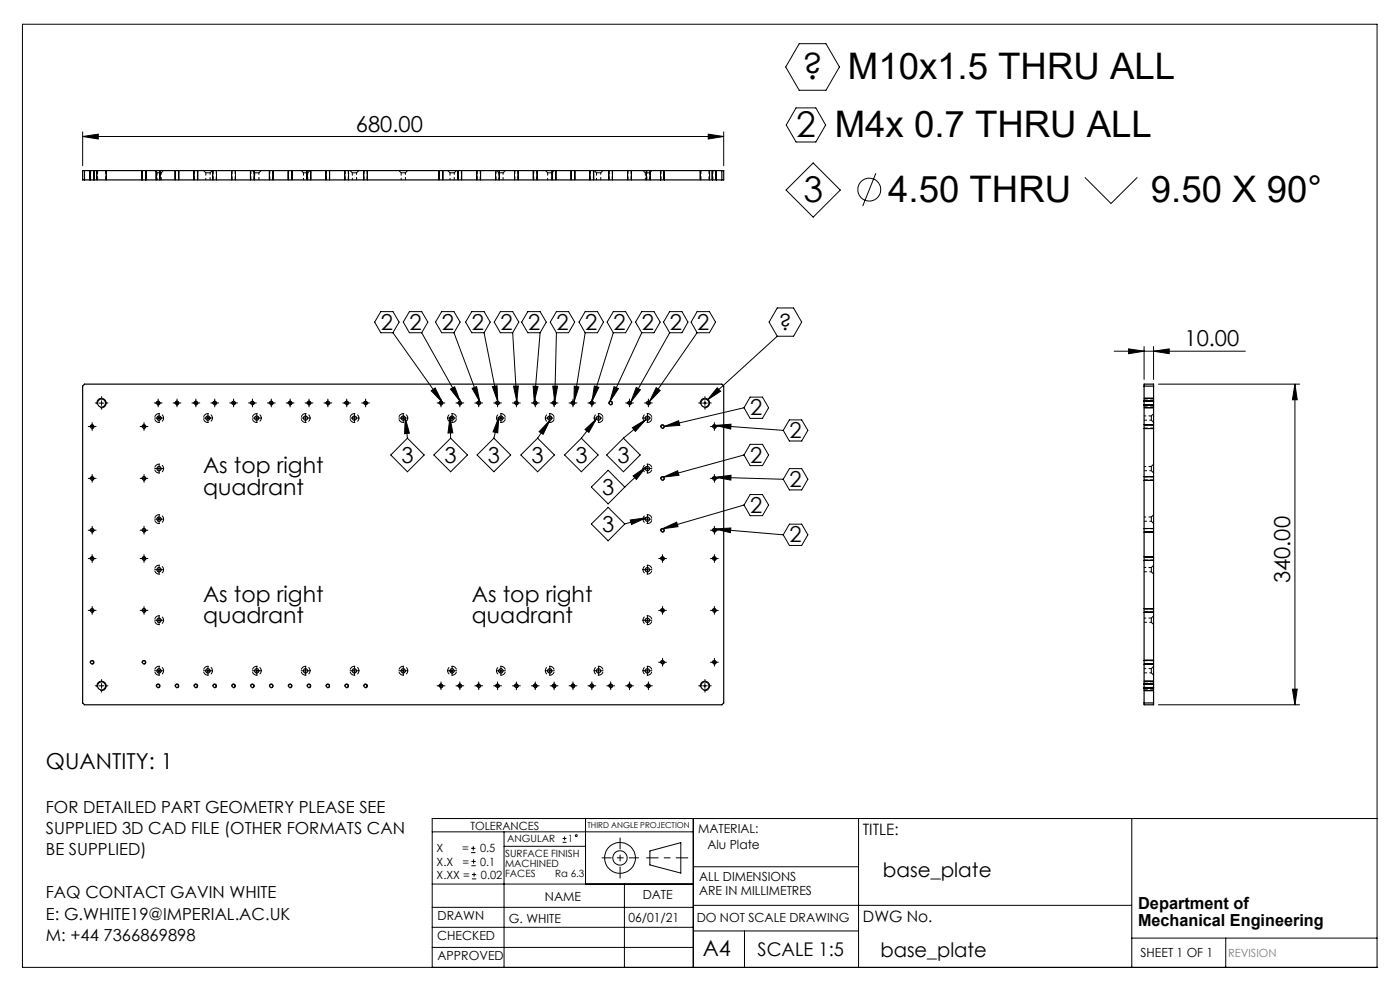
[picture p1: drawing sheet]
<svg xmlns="http://www.w3.org/2000/svg" width="297mm" height="210mm" viewBox="0 0 297 210" stroke-linecap="round" stroke-linejoin="round" font-family="sans-serif">
<g fill="none" stroke="#000" stroke-width=".21">
<path d="M4.8 5.1h287.3v200.1h-287.3zM169.5 9.3h5.7l2.9 4.9-2.9 4.9h-5.7l-2.8-4.9zM17.5 29l3.3-.5v1zM17.5 28v7.2M17.5 29h136M19.1 36.2v2M19.9 36.2v2M20.5 36.2v2M22.5 36.2v2M30.1 36.2v2M30.9 36.2v2M33.1 36.2v2"/>
<path d="M33.9 36.2v2M37.1 36.2v2M37.9 36.2v2M41.1 36.2v2M41.9 36.2v2M45.1 36.2v2M45.9 36.2v2M49.1 36.2v2M50 36.2v2M53.1 36.2v2M53.9 36.2v2M57.2 36.2v2"/>
<path d="M57.9 36.2v2M61.1 36.2v2M61.9 36.2v2M65.1 36.2v2M65.9 36.2v2M69.1 36.2v2M69.9 36.2v2M73.1 36.2v2M73.9 36.2v2M77.2 36.2v2M77.9 36.2v2M93.1 36.2v2"/>
<path d="M93.9 36.2v2M97.2 36.2v2M97.9 36.2v2M101.1 36.2v2M102 36.2v2M105.1 36.2v2M105.9 36.2v2M109.1 36.2v2M109.9 36.2v2M113.1 36.2v2M113.9 36.2v2M117.1 36.2v2"/>
<path d="M117.9 36.2v2M121.1 36.2v2M122 36.2v2M125.1 36.2v2M125.9 36.2v2M129.2 36.2v2M129.9 36.2v2M133.1 36.2v2M133.9 36.2v2M137.1 36.2v2M137.9 36.2v2M140.1 36.2v2"/>
<path d="M140.9 36.2v2M148.6 36.2v2M150.2 28.5l3.3 .5-3.3 .5zM150.5 36.2v2M151.1 36.2v2M151.9 36.2v2M153.5 28v7.2M168.9 22.9h4.2l2.1 3.6-2.1 3.6h-4.2l-2.1-3.6zM185.8 36.8l-2.8 6.9M230.2 37.6l5.5 5.6 5.6-5.6M166.8 40.3l5.7-5.7 5.8 5.7-5.8 5.8zM80.8 66.1h2.6l1.3 2.2-1.3 2.3h-2.6l-1.3-2.3z"/>
<path d="M83.4 70.6l10.4 14.7M86.9 66.1h2.6l1.3 2.2-1.3 2.3h-2.6l-1.4-2.3zM89.5 70.6l8.1 14.6M93.7 66.1h2.6l1.3 2.2-1.3 2.3h-2.6l-1.3-2.3zM96.3 70.6l5.5 14.7M100.1 66.1h2.6l1.3 2.2-1.3 2.3h-2.6l-1.3-2.3zM102.7 70.6l2.9 14.6M106.2 66.1h2.6l1.3 2.2-1.3 2.3h-2.6l-1.4-2.3zM108.8 70.6l.8 14.6M112 66.1h2.6l1.3 2.2-1.3 2.3h-2.6l-1.3-2.3zM114.6 70.6l-1.3 14.6M118 66.1h2.6l1.3 2.2-1.3 2.3h-2.6l-1.3-2.3z"/>
<path d="M118 70.6l-.3 14.6M124.1 66.1h2.7l1.2 2.2-1.2 2.3h-2.7l-1.3-2.3zM124.1 70.6l-2.3 14.7M130.1 66.1h2.6l1.3 2.2-1.3 2.3h-2.6l-1.3-2.3zM130.1 70.6l-4.5 14.6M136.1 66.1h2.6l1.4 2.2-1.4 2.3h-2.6l-1.3-2.3zM136.1 70.6l-6.7 14.6M142.1 66.1h2.6l1.2 2.2-1.2 2.3h-2.6l-1.3-2.3zM142.1 70.6l-8.3 14.7M147.9 66.1h2.6l1.3 2.2-1.3 2.3h-2.6l-1.3-2.3zM147.9 70.6l-10.1 14.6M164.9 65.3h3.4l1.8 3-1.8 3h-3.4l-1.7-3z"/>
<path d="M164.9 71.3l-14.8 13.5M236.4 74.5h27.8M239.4 74l3.3 .5-3.3 .5zM242.7 73.5v7M244.7 74.5l3.3-.5v1zM244.7 73.5v7M19 90.5h1M19.2 90.6a.39 .39 0 0 1 .3-.5 .39 .39 0 0 1 .4 .4 .39 .39 0 0 1-.5 .4M19.5 90v1M20.6 85.8a1 1 0 0 1 .8-1.3 1 1 0 0 1 1.1 1.1 1 1 0 0 1-1.2 .9M21 85.5h1M21.6 85v1"/>
<path d="M30 90.5h1M30.2 90.6a.39 .39 0 0 1 .3-.5 .39 .39 0 0 1 .4 .4 .39 .39 0 0 1-.5 .4M30.6 90v1M33.1 85.5h.9M33.2 85.6a.4 .4 0 0 1 .3-.5 .4 .4 0 0 1 .4 .4 .4 .4 0 0 1-.5 .4M33.2 88.7h1.1M33.2 99.4h1.1M33.5 85v1M33.7 88.2v1M33.7 98.9v1M37 85.5h1M37.1 85.6a.4 .4 0 0 1 .4-.5 .4 .4 0 0 1 .4 .4 .4 .4 0 0 1-.5 .4"/>
<path d="M37.5 85v1M41 85.5h1.1M41.1 85.6a.41 .41 0 0 1 .4-.5 .41 .41 0 0 1 .4 .4 .41 .41 0 0 1-.4 .4M41.5 85v1M43.6 88.7h1M44.1 88.2v1M45 85.5h1M45.2 85.6a.4 .4 0 0 1 .3-.5 .4 .4 0 0 1 .4 .4 .4 .4 0 0 1-.5 .4M45.5 85v1M49 85.5h1M49.1 85.6a.4 .4 0 0 1 .4-.5 .4 .4 0 0 1 .4 .4 .4 .4 0 0 1-.5 .4M49.5 85v1"/>
<path d="M53 85.5h1M53.2 85.6a.4 .4 0 0 1 .3-.5 .4 .4 0 0 1 .5 .4 .4 .4 0 0 1-.6 .4M53.6 85v1M54 88.7h1M54.5 88.2v1M57 85.5h1M57.1 85.6a.4 .4 0 0 1 .4-.5 .4 .4 0 0 1 .4 .4 .4 .4 0 0 1-.5 .4M57.5 85v1M61 85.5h1.1M61.1 85.6a.4 .4 0 0 1 .4-.5 .4 .4 0 0 1 .4 .4 .4 .4 0 0 1-.5 .4M61.5 85v1M64.3 88.7h1"/>
<path d="M64.8 88.2v1M65.1 85.5h.9M65.2 85.6a.4 .4 0 0 1 .3-.5 .4 .4 0 0 1 .4 .4 .4 .4 0 0 1-.5 .4M65.5 85v1M69 85.5h1M69.1 85.6a.4 .4 0 0 1 .4-.5 .4 .4 0 0 1 .4 .4 .4 .4 0 0 1-.5 .4M69.5 85v1M73 85.5h1M73.2 85.6a.4 .4 0 0 1 .3-.5 .4 .4 0 0 1 .5 .4 .4 .4 0 0 1-.6 .4M73.6 85v1M74.7 88.7h1M75.2 88.2v1"/>
<path d="M77 85.5h1M77.2 85.6a.4 .4 0 0 1 .3-.5 .4 .4 0 0 1 .4 .4 .4 .4 0 0 1-.5 .4M77.5 85v1M85.1 88.7h.9M85.5 88.2v1M86 88.6l.4 4.3M86 88.6l.9 3.3-1.1 .1zM86.4 92.9l3.6 3.6-3.6 3.6-3.5-3.6zM91.5 82.9l.8-.6 1.5 3zM92 96.5l3.6-3.6 3.6 3.6-3.6 3.6zM93 85.5h1.1M93.2 85.6a.4 .4 0 0 1 .3-.5 .4 .4 0 0 1 .5 .4 .4 .4 0 0 1-.5 .4"/>
<path d="M93.5 85v1M95.4 88.7h1M95.5 88.5l.6 3.3-1.1 .1zM95.5 88.5l.1 4.4M95.6 82.5l.8-.5 1.2 3.2zM95.9 88.2v1M97 85.5h1M97.2 85.6a.4 .4 0 0 1 .3-.5 .4 .4 0 0 1 .4 .4 .4 .4 0 0 1-.5 .4M97.5 85v1M100.2 82.4l.9-.4 .7 3.3zM101 85.5h1M101.1 85.6a.4 .4 0 0 1 .4-.5 .4 .4 0 0 1 .4 .4 .4 .4 0 0 1-.5 .4"/>
<path d="M101.2 96.5l3.6-3.6 3.5 3.6-3.5 3.6zM101.5 85v1M104.5 82l.9-.2 .2 3.4zM105 85.5h1M105.2 85.6a.4 .4 0 0 1 .3-.5 .4 .4 0 0 1 .5 .4 .4 .4 0 0 1-.6 .4M105.6 85v1M105.8 88.7h1M105.8 88.5l-.2 3.3-1-.2zM105.8 88.5l-1 4.4M106.3 88.2v1M108.9 81.9h1.1l-.4 3.3zM109 85.5h1"/>
<path d="M109.1 85.6a.4 .4 0 0 1 .4-.5 .4 .4 0 0 1 .4 .4 .4 .4 0 0 1-.5 .4M109.5 85v1M110.5 96.5l3.6-3.6 3.5 3.6-3.5 3.6zM113 85.5h1.1M113.1 81.9l1 .1-.8 3.2zM113.1 85.6a.4 .4 0 0 1 .4-.5 .4 .4 0 0 1 .4 .4 .4 .4 0 0 1-.5 .4M113.5 85v1M116.1 88.7h1M116.6 88.2v1M116.7 89.1l-2.6 3.8M116.7 89.1l-1.5 3-.8-.5zM117.1 85.5h.9"/>
<path d="M117.2 85.6a.4 .4 0 0 1 .3-.5 .4 .4 0 0 1 .4 .4 .4 .4 0 0 1-.5 .4M117.3 81.9h1l-.6 3.3zM117.5 85v1M119.8 96.5l3.5-3.6 3.6 3.6-3.6 3.6zM121 85.5h1M121.1 85.6a.4 .4 0 0 1 .4-.5 .4 .4 0 0 1 .4 .4 .4 .4 0 0 1-.5 .4M121.5 85v1M121.8 81.9l1 .2-1 3.2zM124.1 91.1l2.4-2.3-1.6 2.9zM125 85.5h1M125.2 85.6a.4 .4 0 0 1 .3-.5 .4 .4 0 0 1 .5 .4 .4 .4 0 0 1-.6 .4M125.6 85v1"/>
<path d="M126.1 81.9l.9 .3-1.4 3zM126.5 88.7h1M126.5 88.8l-3.2 4.1M127 88.2v1M128.7 96.5l3.6-3.6 3.5 3.6-3.5 3.6zM129.2 85.6a.4 .4 0 0 1 .3-.5 .4 .4 0 0 1 .4 .4 .4 .4 0 0 1-.5 .4M130.3 82l.9 .4-1.8 2.8zM133 85.5h1M133.1 85.6a.4 .4 0 0 1 .4-.5 .4 .4 0 0 1 .4 .4 .4 .4 0 0 1-.5 .4M133.5 85v1M134.2 90.7l2.8-1.7-2.2 2.5zM135 82.2l.9 .5-2.1 2.6z"/>
<path d="M136.8 88.7h1M136.8 99.4h1M137 89l-4.7 3.9M137.1 85.5h.9M137.1 99.1l-4.6 4.2M137.2 85.6a.4 .4 0 0 1 .3-.5 .4 .4 0 0 1 .4 .4 .4 .4 0 0 1-.5 .4M137.3 88.2v1M137.3 98.9v1M137.5 85v1M139.2 82.2l.9 .6-2.3 2.4zM140.2 90.6a.39 .39 0 0 1 .3-.5 .39 .39 0 0 1 .4 .4 .39 .39 0 0 1-.5 .4M140.9 90.5l3.1-1.3 .2 1z"/>
<path d="M148.6 85.8a1 1 0 0 1 .8-1.3 1 1 0 0 1 1.1 1 1 1 0 0 1-1.2 1M149 85.5h1M149.5 85v1M151 90.5h1M151.2 90.6a.39 .39 0 0 1 .3-.5 .39 .39 0 0 1 .4 .4 .39 .39 0 0 1-.5 .4M151.6 90v1M151.8 90.2l3.3-.2-.1 1zM151.8 90.2l14.4 1.1M152.2 82.3l.7 .7-2.8 1.8zM157.8 86.5l-16.9 4M157.8 96.5l-17.1 4.7M159.1 84.2h2.6l1.4 2.3-1.4 2.3h-2.6l-1.3-2.3z"/>
<path d="M159.1 94.3h2.6l1.4 2.2-1.4 2.3h-2.6l-1.3-2.3zM167.5 99.4h2.6l1.3 2.3-1.3 2.2h-2.6l-1.3-2.2zM167.5 89.1h2.6l1.3 2.2-1.3 2.2h-2.6l-1.3-2.2zM242.7 84.5h2M242.7 86.5h2M242.7 85.1h2M242.7 85.9h2M242.7 90.1h2M242.7 90.9h2M245.7 81.5h30M274.7 81.5v68M274.7 81.5l.5 3.3h-1z"/>
<path d="M19 118.5h1M19 101.5h1M19 112.5h1M19.2 101.6a.4 .4 0 0 1 .3-.5 .4 .4 0 0 1 .4 .4 .4 .4 0 0 1-.5 .4M19.2 118.6a.4 .4 0 0 1 .3-.5 .4 .4 0 0 1 .4 .4 .4 .4 0 0 1-.5 .4M19.2 112.6a.4 .4 0 0 1 .3-.5 .4 .4 0 0 1 .4 .4 .4 .4 0 0 1-.5 .4M19.5 101v1M19.5 112v1M19.5 118v1M30 118.5h1M30 101.5h1M30 112.5h1"/>
<path d="M30.2 101.6a.4 .4 0 0 1 .3-.5 .4 .4 0 0 1 .5 .4 .4 .4 0 0 1-.6 .4M30.2 118.6a.4 .4 0 0 1 .3-.5 .4 .4 0 0 1 .5 .4 .4 .4 0 0 1-.6 .4M30.2 112.6a.4 .4 0 0 1 .3-.5 .4 .4 0 0 1 .5 .4 .4 .4 0 0 1-.6 .4M30.6 101v1M30.6 112v1M30.6 118v1M33.2 110.1h1.1M33.7 109.6v1M125.4 103.3l3.6-3.5 3.5 3.5-3.5 3.6zM125.4 111.2l3.6-3.6 3.5 3.6-3.5 3.5zM133.7 110.3l3.3-.5-3 1.5zM134.3 101l2.8-1.9-2.1 2.6z"/>
<path d="M136.8 110.1h1M137 109.8l-4.5 1.4M137.3 109.6v1M140.1 118.5h.9M140.2 101.6a.4 .4 0 0 1 .3-.5 .4 .4 0 0 1 .4 .4 .4 .4 0 0 1-.5 .4M140.2 118.6a.4 .4 0 0 1 .3-.5 .4 .4 0 0 1 .4 .4 .4 .4 0 0 1-.5 .4M140.2 112.6a.4 .4 0 0 1 .3-.5 .4 .4 0 0 1 .4 .4 .4 .4 0 0 1-.5 .4M140.5 112.2l3-1.4 .3 .9zM140.5 118v1M140.7 101.2l3.1-1.3 .2 .9zM151 118.5h1M151 101.5h1"/>
<path d="M151 112.5h1M151.2 101.6a.4 .4 0 0 1 .3-.5 .4 .4 0 0 1 .5 .4 .4 .4 0 0 1-.6 .4M151.2 118.6a.4 .4 0 0 1 .3-.5 .4 .4 0 0 1 .5 .4 .4 .4 0 0 1-.6 .4M151.2 112.6a.4 .4 0 0 1 .3-.5 .4 .4 0 0 1 .5 .4 .4 .4 0 0 1-.6 .4M151.6 101v1M151.6 112v1M151.6 118v1M151.7 112.2l3.3-.2-.1 1zM151.7 112.2l14.5 1.2M151.8 101.2l3.3-.4-.1 1zM151.8 101.2l14.4 .5M157.8 107.1l-17.3 5.1"/>
<path d="M159.1 104.9h2.6l1.4 2.2-1.4 2.3h-2.6l-1.3-2.3zM167.5 111.2h2.6l1.3 2.2-1.3 2.3h-2.6l-1.3-2.3zM242.7 101.1h2M242.7 101.9h2M242.7 118.1h2M242.7 118.9h2M242.7 112.1h2M242.7 112.9h2M19 129.5h1M19.2 129.6a.4 .4 0 0 1 .3-.5 .4 .4 0 0 1 .4 .4 .4 .4 0 0 1-.5 .4M19.5 129v1M30 129.5h1"/>
<path d="M30.2 129.6a.4 .4 0 0 1 .3-.5 .4 .4 0 0 1 .5 .4 .4 .4 0 0 1-.6 .4M30.6 129v1M33.2 131.6h1.1M33.2 120.9h1.1M33.7 120.4v.9M33.7 131.1v1M136.8 131.6h1M136.8 120.9h1M137.3 120.4v.9M137.3 131.1v1M140.1 129.5h.9M140.2 129.6a.4 .4 0 0 1 .3-.5 .4 .4 0 0 1 .4 .4 .4 .4 0 0 1-.5 .4"/>
<path d="M140.5 129v1M151 129.5h1M151.2 129.6a.4 .4 0 0 1 .3-.5 .4 .4 0 0 1 .5 .4 .4 .4 0 0 1-.6 .4M151.6 129v1M242.7 129.1h2M242.7 129.9h2M19.2 140.6a.4 .4 0 0 1 .3-.5 .4 .4 0 0 1 .4 .4 .4 .4 0 0 1-.5 .4M20.6 145.8a1.01 1.01 0 0 1 .9-1.3 1.01 1.01 0 0 1 1.1 1.1 1.01 1.01 0 0 1-1.3 .9M21 145.5h1M21.6 145v1M30.2 140.6a.4 .4 0 0 1 .3-.5 .4 .4 0 0 1 .5 .4 .4 .4 0 0 1-.6 .4M33.2 145.6a.39 .39 0 0 1 .3-.5 .39 .39 0 0 1 .4 .4 .39 .39 0 0 1-.5 .4"/>
<path d="M33.2 142.3h1.1M33.7 141.8v1M37.1 145.6a.39 .39 0 0 1 .4-.5 .39 .39 0 0 1 .4 .4 .39 .39 0 0 1-.5 .4M41.1 145.6a.4 .4 0 0 1 .4-.5 .4 .4 0 0 1 .4 .4 .4 .4 0 0 1-.4 .4M43.6 142.3h1M44.1 141.8v1M45.2 145.6a.39 .39 0 0 1 .3-.5 .39 .39 0 0 1 .4 .4 .39 .39 0 0 1-.5 .4M49.1 145.6a.39 .39 0 0 1 .4-.5 .39 .39 0 0 1 .4 .4 .39 .39 0 0 1-.5 .4M53.2 145.6a.39 .39 0 0 1 .3-.5 .39 .39 0 0 1 .4 .4 .39 .39 0 0 1-.5 .4M54 142.3h1M54.5 141.8v1M57.1 145.6a.39 .39 0 0 1 .4-.5 .39 .39 0 0 1 .4 .4 .39 .39 0 0 1-.5 .4"/>
<path d="M61.1 145.6a.39 .39 0 0 1 .4-.5 .39 .39 0 0 1 .4 .4 .39 .39 0 0 1-.5 .4M64.3 142.3h1M64.8 141.8v1M65.2 145.6a.39 .39 0 0 1 .3-.5 .39 .39 0 0 1 .4 .4 .39 .39 0 0 1-.5 .4M69.1 145.6a.39 .39 0 0 1 .4-.5 .39 .39 0 0 1 .4 .4 .39 .39 0 0 1-.5 .4M73.2 145.6a.39 .39 0 0 1 .3-.5 .39 .39 0 0 1 .4 .4 .39 .39 0 0 1-.5 .4M74.7 142.3h1M75.2 141.8v1M77.2 145.6a.39 .39 0 0 1 .3-.5 .39 .39 0 0 1 .4 .4 .39 .39 0 0 1-.5 .4M85.1 142.3h.9M85.5 141.8v1M93 145.5h1.1"/>
<path d="M93.2 145.6a.39 .39 0 0 1 .3-.5 .39 .39 0 0 1 .4 .4 .39 .39 0 0 1-.4 .4M93.5 145v1M95.4 142.3h1M95.9 141.8v1M97 145.5h1M97.2 145.6a.39 .39 0 0 1 .3-.5 .39 .39 0 0 1 .4 .4 .39 .39 0 0 1-.5 .4M97.5 145v1M101 145.5h1M101.1 145.6a.39 .39 0 0 1 .4-.5 .39 .39 0 0 1 .4 .4 .39 .39 0 0 1-.5 .4M101.5 145v1M105 145.5h1M105.2 145.6a.39 .39 0 0 1 .3-.5 .39 .39 0 0 1 .4 .4 .39 .39 0 0 1-.5 .4"/>
<path d="M105.6 145v1M105.8 142.3h1M106.3 141.8v1M109 145.5h1M109.1 145.6a.39 .39 0 0 1 .4-.5 .39 .39 0 0 1 .4 .4 .39 .39 0 0 1-.5 .4M109.5 145v1M113 145.5h1.1M113.1 145.6a.39 .39 0 0 1 .4-.5 .39 .39 0 0 1 .4 .4 .39 .39 0 0 1-.5 .4M113.5 145v1M116.1 142.3h1M116.6 141.8v1M117.1 145.5h.9"/>
<path d="M117.2 145.6a.39 .39 0 0 1 .3-.5 .39 .39 0 0 1 .4 .4 .39 .39 0 0 1-.5 .4M117.5 145v1M121 145.5h1M121.1 145.6a.39 .39 0 0 1 .4-.5 .39 .39 0 0 1 .4 .4 .39 .39 0 0 1-.5 .4M121.5 145v1M125 145.5h1M125.2 145.6a.39 .39 0 0 1 .3-.5 .39 .39 0 0 1 .4 .4 .39 .39 0 0 1-.5 .4M125.6 145v1M126.5 142.3h1M127 141.8v1M129 145.5h1M129.2 145.6a.39 .39 0 0 1 .3-.5 .39 .39 0 0 1 .4 .4 .39 .39 0 0 1-.5 .4"/>
<path d="M129.5 145v1M133 145.5h1M133.1 145.6a.39 .39 0 0 1 .4-.5 .39 .39 0 0 1 .4 .4 .39 .39 0 0 1-.5 .4M133.5 145v1M136.8 142.3h1M137.1 145.5h.9M137.2 145.6a.39 .39 0 0 1 .3-.5 .39 .39 0 0 1 .4 .4 .39 .39 0 0 1-.5 .4M137.3 141.8v1M137.5 145v1M140.1 140.5h.9M140.2 140.6a.4 .4 0 0 1 .3-.5 .4 .4 0 0 1 .4 .4 .4 .4 0 0 1-.5 .4M140.5 140v1"/>
<path d="M148.6 145.8a1.01 1.01 0 0 1 .8-1.3 1.01 1.01 0 0 1 1.1 1 1.01 1.01 0 0 1-1.2 1M149 145.5h1M149.5 145v1M151 140.5h1M151.2 140.6a.4 .4 0 0 1 .3-.5 .4 .4 0 0 1 .5 .4 .4 .4 0 0 1-.6 .4M151.6 140v1M242.7 144.5h2M242.7 146.5h2M242.7 145.1h2M242.7 145.9h2M242.7 140.1h2M242.7 140.9h2"/>
<path d="M245.7 149.5h30M274.2 146.2h1l-.5 3.3zM91.7 176.5h55.4M99.9 179.9h1M100.4 179.5v.9M106.9 176.5v28.7M106.9 179.5h17.3M119.3 178.7h.9M119.3 177.9h.9M119.8 177.4v.9M124.2 173.6v13.9M147.1 173.6v31.6"/>
<path d="M182.1 173.6v31.6M240.1 173.6v31.6M292.1 173.6h-200.4v31.6M91.7 196.7h55.4M91.7 192.5h55.4M91.7 187.5h55.4M99.9 180.9h1M100 183.6h.9M100 182.7h.9M100.1 186.4h.9M100.1 185.5h.9M100.5 182.3v.9"/>
<path d="M100.6 185.1v.9M132.5 187.5v17.7M137.9 180.5l6.5-1.8v6.5l-6.5-1.7zM147.1 183.9h35M147.1 197.5h35M147.1 192h93M157.9 197.5v7.7M240.1 199h52M260 199v6.2M91.7 201h55.4"/>
<circle cx="184.4" cy="40.2" r="2.42"/>
<circle cx="122.2" cy="177.3" r=".2"/>
<circle cx="131.5" cy="182" r="1.52"/>
<circle cx="131.5" cy="182" r="3.3"/>
</g>
<path d="M145.9 182h-8.7" fill="none" stroke="#000" stroke-width=".21" stroke-dasharray="15.2 1.3 1.3 1.3" stroke-dashoffset="12.8"/>
<path d="M131.5 177.7v8.6" fill="none" stroke="#000" stroke-width=".21" stroke-dasharray="15.2 1.3 1.3 1.3" stroke-dashoffset="12.9"/>
<path d="M127.7 182h7.8" fill="none" stroke="#000" stroke-width=".21" stroke-dasharray="15.2 1.3 1.3 1.3" stroke-dashoffset="13.3"/>
<g fill="none" stroke="#000" stroke-width=".21" stroke-dasharray="15.2 1.3 1.3 1.3">
<path d="M19.1 90.5h-.4M19.6 90v-.4M19.6 91v.3M20.1 90.5h.3M20.6 85.5h-.4M21.6 84.5v-.4M21.6 86.5v.3M22.6 85.5h.3M30.1 90.5h-.4M30.6 90v-.4M30.6 91v.3M31.1 90.5h.3"/>
<path d="M33.1 85.5h-.4M33.3 88.7h-.5M33.3 99.4h-.5M33.6 85v-.4M33.6 86v.3M33.8 88.2v-.5M33.8 89.2v.4M33.8 98.9v-.5M33.8 99.9v.4M34.1 85.5h.3M34.3 88.7h.4M34.3 99.4h.4"/>
<path d="M37.1 85.5h-.4M37.6 85v-.4M37.6 86v.3M38.1 85.5h.3M41.1 85.5h-.4M41.6 85v-.4M41.6 86v.3M42.1 85.5h.3M43.6 88.7h-.4M44.1 88.2v-.5M44.1 89.2v.4M44.6 88.7h.5"/>
<path d="M45.1 85.5h-.4M45.6 85v-.4M45.6 86v.3M46.1 85.5h.3M49.1 85.5h-.4M49.6 85v-.4M49.6 86v.3M50.1 85.5h.3M53.1 85.5h-.4M53.6 85v-.4M53.6 86v.3M54 88.7h-.5"/>
<path d="M54.1 85.5h.3M54.5 88.2v-.5M54.5 89.2v.4M55 88.7h.4M57.1 85.5h-.4M57.6 85v-.4M57.6 86v.3M58.1 85.5h.3M61.1 85.5h-.4M61.6 85v-.4M61.6 86v.3M62.1 85.5h.3"/>
<path d="M64.3 88.7h-.4M64.8 88.2v-.5M64.8 89.2v.4M65.1 85.5h-.4M65.3 88.7h.5M65.6 85v-.4M65.6 86v.3M66.1 85.5h.3M69.1 85.5h-.4M69.6 85v-.4M69.6 86v.3M70.1 85.5h.3"/>
<path d="M73.1 85.5h-.4M73.6 85v-.4M73.6 86v.3M74.1 85.5h.3M74.7 88.7h-.5M75.2 88.2v-.5M75.2 89.2v.4M75.7 88.7h.4M77.1 85.5h-.4M77.6 85v-.4M77.6 86v.3M78.1 85.5h.3"/>
<path d="M85.1 88.7h-.5M85.6 88.2v-.5M85.6 89.2v.4M86.1 88.7h.4M93.1 85.5h-.4M93.6 85v-.4M93.6 86v.3M94.1 85.5h.3M95.4 88.7h-.4M95.9 88.2v-.5M95.9 89.2v.4M96.4 88.7h.5"/>
<path d="M97.1 85.5h-.4M97.6 85v-.4M97.6 86v.3M98.1 85.5h.3M101.1 85.5h-.4M101.6 85v-.4M101.6 86v.3M102.1 85.5h.3M105.1 85.5h-.4M105.6 85v-.4M105.6 86v.3M105.8 88.7h-.5"/>
<path d="M106.1 85.5h.3M106.3 88.2v-.5M106.3 89.2v.4M106.8 88.7h.4M109.1 85.5h-.4M109.6 85v-.4M109.6 86v.3M110.1 85.5h.3M113.1 85.5h-.4M113.6 85v-.4M113.6 86v.3M114.1 85.5h.3"/>
<path d="M116.1 88.7h-.4M116.6 88.2v-.5M116.6 89.2v.4M117.1 85.5h-.4M117.1 88.7h.5M117.6 85v-.4M117.6 86v.3M118.1 85.5h.3M121.1 85.5h-.4M121.6 85v-.4M121.6 86v.3M122.1 85.5h.3"/>
<path d="M125.1 85.5h-.4M125.6 85v-.4M125.6 86v.3M126.1 85.5h.3M126.5 88.7h-.5M127 88.2v-.5M127 89.2v.4M127.5 88.7h.4M133.1 85.5h-.4M133.6 85v-.4M133.6 86v.3M134.1 85.5h.3"/>
<path d="M136.9 88.7h-.5M136.9 99.4h-.5M137.1 85.5h-.4M137.4 88.2v-.5M137.4 89.2v.4M137.4 98.9v-.5M137.4 99.9v.4M137.6 85v-.4M137.6 86v.3M137.9 88.7h.4M137.9 99.4h.4M138.1 85.5h.3"/>
<path d="M148.6 85.5h-.4M149.6 84.5v-.4M149.6 86.5v.3M150.6 85.5h.3M151.1 90.5h-.4M151.6 90v-.4M151.6 91v.3M152.1 90.5h.3M19.1 118.5h-.4M19.1 101.5h-.4M19.1 112.5h-.4M19.6 118v-.4"/>
<path d="M19.6 119v.3M19.6 101v-.4M19.6 102v.3M19.6 112v-.4M19.6 113v.3M20.1 118.5h.3M20.1 101.5h.3M20.1 112.5h.3M30.1 118.5h-.4M30.1 101.5h-.4M30.1 112.5h-.4M30.6 118v-.4"/>
<path d="M30.6 119v.3M30.6 101v-.4M30.6 102v.3M30.6 112v-.4M30.6 113v.3M31.1 118.5h.3M31.1 101.5h.3M31.1 112.5h.3M33.3 110.1h-.5M33.8 109.6v-.4M33.8 110.6v.5M34.3 110.1h.4"/>
<path d="M136.9 110.1h-.5M137.4 109.6v-.4M137.4 110.6v.5M137.9 110.1h.4M140.1 118.5h-.4M140.6 118v-.4M140.6 119v.3M141.1 118.5h.3M151.1 118.5h-.4M151.1 101.5h-.4M151.1 112.5h-.4M151.6 118v-.4"/>
<path d="M151.6 119v.3M151.6 101v-.4M151.6 102v.3M151.6 112v-.4M151.6 113v.3M152.1 118.5h.3M152.1 101.5h.3M152.1 112.5h.3M19.1 129.5h-.4M19.6 129v-.4M19.6 130v.3M20.1 129.5h.3"/>
<path d="M30.1 129.5h-.4M30.6 129v-.4M30.6 130v.3M31.1 129.5h.3M33.3 131.6h-.5M33.3 120.8h-.5M33.8 131.1v-.5M33.8 132.1v.4M33.8 120.3v-.4M33.8 121.3v.5M34.3 131.6h.4M34.3 120.8h.4"/>
<path d="M136.9 131.6h-.5M136.9 120.8h-.5M137.4 131.1v-.5M137.4 132.1v.4M137.4 120.3v-.4M137.4 121.3v.5M137.9 131.6h.4M137.9 120.8h.4M140.1 129.5h-.4M140.6 140v-.4M140.6 129v-.4M140.6 130v.3"/>
<path d="M141.1 129.5h.3M151.1 129.5h-.4M151.6 140v-.4M151.6 129v-.4M151.6 130v.3M152.1 129.5h.3M20.6 145.5h-.4M21.6 144.5v-.4M21.6 146.5v.3M22.6 145.5h.3M33.3 142.3h-.5M33.8 141.8v-.5"/>
<path d="M33.8 142.8v.4M34.3 142.3h.4M43.6 142.3h-.4M44.1 141.8v-.5M44.1 142.8v.4M44.6 142.3h.5M54 142.3h-.5M54.5 141.8v-.5M54.5 142.8v.4M55 142.3h.4M64.3 142.3h-.4M64.8 141.8v-.5"/>
<path d="M64.8 142.8v.4M65.3 142.3h.5M74.7 142.3h-.5M75.2 141.8v-.5M75.2 142.8v.4M75.7 142.3h.4M85.1 142.3h-.5M85.6 141.8v-.5M85.6 142.8v.4M86.1 142.3h.4M93.1 145.5h-.4M93.6 145v-.4"/>
<path d="M93.6 146v.3M94.1 145.5h.3M95.4 142.3h-.4M95.9 141.8v-.5M95.9 142.8v.4M96.4 142.3h.5M97.1 145.5h-.4M97.6 145v-.4M97.6 146v.3M98.1 145.5h.3M101.1 145.5h-.4M101.6 145v-.4"/>
<path d="M101.6 146v.3M102.1 145.5h.3M105.1 145.5h-.4M105.6 145v-.4M105.6 146v.3M105.8 142.3h-.5M106.1 145.5h.3M106.3 141.8v-.5M106.3 142.8v.4M106.8 142.3h.4M109.1 145.5h-.4M109.6 145v-.4"/>
<path d="M109.6 146v.3M110.1 145.5h.3M113.1 145.5h-.4M113.6 145v-.4M113.6 146v.3M114.1 145.5h.3M116.1 142.3h-.4M116.6 141.8v-.5M116.6 142.8v.4M117.1 145.5h-.4M117.1 142.3h.5M117.6 145v-.4"/>
<path d="M117.6 146v.3M118.1 145.5h.3M121.1 145.5h-.4M121.6 145v-.4M121.6 146v.3M122.1 145.5h.3M125.1 145.5h-.4M125.6 145v-.4M125.6 146v.3M126.1 145.5h.3M126.5 142.3h-.5M127 141.8v-.5"/>
<path d="M127 142.8v.4M127.5 142.3h.4M129.1 145.5h-.4M129.6 145v-.4M129.6 146v.3M130.1 145.5h.3M133.1 145.5h-.4M133.6 145v-.4M133.6 146v.3M134.1 145.5h.3M136.9 142.3h-.5M137.1 145.5h-.4"/>
<path d="M137.4 141.8v-.5M137.4 142.8v.4M137.6 145v-.4M137.6 146v.3M137.9 142.3h.4M138.1 145.5h.3M140.1 140.5h-.4M140.6 141v.3M141.1 140.5h.3M148.6 145.5h-.4M149.6 144.5v-.4M149.6 146.5v.3"/>
<path d="M150.6 145.5h.3M151.1 140.5h-.4M151.6 141v.3M152.1 140.5h.3"/>
</g>
<g fill="#000">
<path d="M17.5 29l3.3-.5v1zM150.2 28.5l3.3 .5-3.3 .5zM239.4 74l3.3 .5-3.3 .5zM244.7 74.5l3.3-.5v1z"/>
<path d="M152.2 82.3l.7 .7-2.8 1.8zM151.8 90.2l3.3-.2-.1 1zM140.9 90.5l3.1-1.3 .2 1zM140.7 101.2l3.1-1.3 .2 .9zM151.8 101.2l3.3-.4-.1 1zM140.5 112.2l3-1.4 .3 .9zM151.7 112.2l3.3-.2-.1 1zM139.2 82.2l.9 .6-2.3 2.4zM135 82.2l.9 .5-2.1 2.6zM130.3 82l.9 .4-1.8 2.8zM126.1 81.9l.9 .3-1.4 3zM121.8 81.9l1 .2-1 3.2zM117.3 81.9h1l-.6 3.3zM113.1 81.9l1 .1-.8 3.2zM108.9 81.9h1.1l-.4 3.3zM104.5 82l.9-.2 .2 3.4zM100.2 82.4l.9-.4 .7 3.3zM95.6 82.5l.8-.5 1.2 3.2zM91.5 82.9l.8-.6 1.5 3zM134.3 101l2.8-1.9-2.1 2.6zM134.2 90.7l2.8-1.7-2.2 2.5zM124.1 91.1l2.4-2.3-1.6 2.9zM116.7 89.1l-1.5 3-.8-.5zM105.8 88.5l-.2 3.3-1-.2zM95.5 88.5l.6 3.3-1.1 .1zM86 88.6l.9 3.3-1.1 .1zM133.7 110.3l3.3-.5-3 1.5z"/>
<path d="M274.7 81.5l.5 3.3h-1zM274.2 146.2h1l-.5 3.3z"/>
</g>
<g fill="none" stroke="#000" stroke-width=".25">
<path d="M17.5 36.2h136v2h-136zM17.9 36.2v2M153.1 36.2v2M17.9 81.5h135.2l.4 .4v67.2l-.4 .4h-135.2l-.4-.4v-67.2zM242.7 81.5h2v68h-2zM242.7 81.9h2M242.7 149.1h2"/>
<circle cx="19.5" cy="90.5" r=".33"/>
<circle cx="21.5" cy="85.5" r=".86"/>
<circle cx="30.5" cy="90.5" r=".33"/>
<circle cx="33.5" cy="85.5" r=".33"/>
<circle cx="33.7" cy="88.7" r=".46"/>
<circle cx="33.7" cy="99.4" r=".46"/>
<circle cx="37.5" cy="85.5" r=".33"/>
<circle cx="41.5" cy="85.5" r=".33"/>
<circle cx="44.1" cy="88.7" r=".46"/>
<circle cx="45.5" cy="85.5" r=".33"/>
<circle cx="49.6" cy="85.5" r=".33"/>
<circle cx="53.5" cy="85.5" r=".33"/>
<circle cx="54.4" cy="88.7" r=".44"/>
<circle cx="57.5" cy="85.5" r=".33"/>
<circle cx="61.5" cy="85.5" r=".33"/>
<circle cx="64.8" cy="88.7" r=".46"/>
<circle cx="65.5" cy="85.5" r=".33"/>
<circle cx="69.6" cy="85.5" r=".33"/>
<circle cx="73.5" cy="85.5" r=".33"/>
<circle cx="75.2" cy="88.7" r=".46"/>
<circle cx="77.5" cy="85.5" r=".33"/>
<circle cx="85.5" cy="88.7" r=".44"/>
<circle cx="93.5" cy="85.5" r=".33"/>
<circle cx="95.9" cy="88.7" r=".44"/>
<circle cx="97.5" cy="85.5" r=".33"/>
<circle cx="101.5" cy="85.5" r=".33"/>
<circle cx="105.5" cy="85.5" r=".33"/>
<circle cx="106.3" cy="88.7" r=".46"/>
<circle cx="109.5" cy="85.5" r=".33"/>
<circle cx="113.5" cy="85.5" r=".33"/>
<circle cx="116.6" cy="88.7" r=".46"/>
<circle cx="117.5" cy="85.5" r=".33"/>
<circle cx="121.5" cy="85.5" r=".33"/>
<circle cx="125.5" cy="85.5" r=".33"/>
<circle cx="127" cy="88.7" r=".44"/>
<circle cx="129.6" cy="85.5" r=".33"/>
<circle cx="133.5" cy="85.5" r=".33"/>
<circle cx="137.3" cy="99.4" r=".46"/>
<circle cx="137.3" cy="88.7" r=".46"/>
<circle cx="137.5" cy="85.5" r=".33"/>
<circle cx="140.5" cy="90.5" r=".33"/>
<circle cx="149.5" cy="85.5" r=".85"/>
<circle cx="151.5" cy="90.5" r=".33"/>
<circle cx="19.5" cy="118.5" r=".34"/>
<circle cx="19.5" cy="112.5" r=".34"/>
<circle cx="19.5" cy="101.5" r=".33"/>
<circle cx="30.5" cy="118.5" r=".34"/>
<circle cx="30.5" cy="112.5" r=".34"/>
<circle cx="30.5" cy="101.5" r=".33"/>
<circle cx="33.7" cy="110.1" r=".46"/>
<circle cx="137.3" cy="110.1" r=".46"/>
<circle cx="140.5" cy="101.5" r=".33"/>
<circle cx="140.5" cy="112.5" r=".34"/>
<circle cx="140.5" cy="118.5" r=".34"/>
<circle cx="151.5" cy="101.5" r=".33"/>
<circle cx="151.5" cy="112.5" r=".34"/>
<circle cx="151.5" cy="118.5" r=".34"/>
<circle cx="19.5" cy="129.5" r=".34"/>
<circle cx="30.5" cy="129.5" r=".34"/>
<circle cx="33.7" cy="131.6" r=".46"/>
<circle cx="33.7" cy="120.8" r=".46"/>
<circle cx="137.3" cy="120.8" r=".46"/>
<circle cx="137.3" cy="131.6" r=".46"/>
<circle cx="140.5" cy="129.5" r=".34"/>
<circle cx="151.5" cy="129.5" r=".34"/>
<circle cx="19.5" cy="140.5" r=".33"/>
<circle cx="21.5" cy="145.5" r=".85"/>
<circle cx="30.5" cy="140.5" r=".33"/>
<circle cx="33.5" cy="145.5" r=".33"/>
<circle cx="33.7" cy="142.3" r=".46"/>
<circle cx="37.5" cy="145.5" r=".33"/>
<circle cx="41.5" cy="145.5" r=".33"/>
<circle cx="44.1" cy="142.3" r=".46"/>
<circle cx="45.5" cy="145.5" r=".33"/>
<circle cx="49.6" cy="145.5" r=".33"/>
<circle cx="53.5" cy="145.5" r=".33"/>
<circle cx="54.4" cy="142.3" r=".44"/>
<circle cx="57.5" cy="145.5" r=".33"/>
<circle cx="61.5" cy="145.5" r=".33"/>
<circle cx="64.8" cy="142.3" r=".46"/>
<circle cx="65.5" cy="145.5" r=".33"/>
<circle cx="69.6" cy="145.5" r=".33"/>
<circle cx="73.5" cy="145.5" r=".33"/>
<circle cx="75.2" cy="142.3" r=".46"/>
<circle cx="77.5" cy="145.5" r=".33"/>
<circle cx="85.5" cy="142.3" r=".44"/>
<circle cx="93.5" cy="145.5" r=".33"/>
<circle cx="95.9" cy="142.3" r=".44"/>
<circle cx="97.5" cy="145.5" r=".33"/>
<circle cx="101.5" cy="145.5" r=".33"/>
<circle cx="105.5" cy="145.5" r=".33"/>
<circle cx="106.3" cy="142.3" r=".46"/>
<circle cx="109.5" cy="145.5" r=".33"/>
<circle cx="113.5" cy="145.5" r=".33"/>
<circle cx="116.6" cy="142.3" r=".46"/>
<circle cx="117.5" cy="145.5" r=".33"/>
<circle cx="121.5" cy="145.5" r=".33"/>
<circle cx="125.5" cy="145.5" r=".33"/>
<circle cx="127" cy="142.3" r=".44"/>
<circle cx="129.6" cy="145.5" r=".33"/>
<circle cx="133.5" cy="145.5" r=".33"/>
<circle cx="137.3" cy="142.3" r=".46"/>
<circle cx="137.5" cy="145.5" r=".33"/>
<circle cx="140.5" cy="140.5" r=".33"/>
<circle cx="149.5" cy="145.5" r=".84"/>
<circle cx="151.5" cy="140.5" r=".33"/>
</g>
<g fill="none" stroke="#000" stroke-width=".21" stroke-dasharray="1.3 .6" stroke-dashoffset=".5">
<path d="M34.2 36.7h-.9M44.6 36.7h-.9M54.9 36.7h-.9M65.3 36.7h-.9M75.6 36.7h-.9M86 36.7h-.9M95.5 36.7h.9M105.8 36.7h.9M116.2 36.7h.9M126.5 36.7h.9M136.9 36.7h.9M34.7 99.4a.95 .95 0 0 1-1.3 .9 .95 .95 0 0 1-.3-1.6 .95 .95 0 0 1 1.6 .4v.3"/>
<path d="M34.7 88.7a.95 .95 0 0 1-1.3 .8 .95 .95 0 0 1-.3-1.5 .95 .95 0 0 1 1.6 .4v.3M45.1 88.7a.95 .95 0 0 1-1.4 .8 .95 .95 0 0 1-.2-1.5 .95 .95 0 0 1 1.5 .4l.1 .3M55.4 88.7a.95 .95 0 0 1-1.3 .8 .95 .95 0 0 1-.2-1.5 .95 .95 0 0 1 1.5 .4v.3M65.8 88.7a.95 .95 0 0 1-1.4 .8 .95 .95 0 0 1-.2-1.5 .95 .95 0 0 1 1.6 .4v.3M76.1 88.7a.95 .95 0 0 1-1.3 .8 .95 .95 0 0 1-.2-1.5 .95 .95 0 0 1 1.5 .4v.3M86.5 88.7a.95 .95 0 0 1-1.3 .8 .95 .95 0 0 1-.3-1.5 .95 .95 0 0 1 1.6 .4v.3M95 88.7a.95 .95 0 0 0 1.3 .8 .95 .95 0 0 0 .2-1.5 .95 .95 0 0 0-1.5 .4v.3M105.3 88.7a.95 .95 0 0 0 1.4 .8 .95 .95 0 0 0 .2-1.5 .95 .95 0 0 0-1.5 .4l-.1 .3M115.7 88.7a.95 .95 0 0 0 1.3 .8 .95 .95 0 0 0 .3-1.5 .95 .95 0 0 0-1.6 .4v.3M126 88.7a.95 .95 0 0 0 1.4 .8 .95 .95 0 0 0 .2-1.5 .95 .95 0 0 0-1.5 .4l-.1 .3M136.4 99.4a.95 .95 0 0 0 1.4 .9 .95 .95 0 0 0 .2-1.6 .95 .95 0 0 0-1.6 .4v.3M136.4 88.7a.95 .95 0 0 0 1.4 .8 .95 .95 0 0 0 .2-1.5 .95 .95 0 0 0-1.6 .4v.3"/>
<path d="M244.2 88.2v.9M244.2 98.9v.9M34.7 110.1a.95 .95 0 0 1-1.3 .9 .95 .95 0 0 1-.3-1.6 .95 .95 0 0 1 1.6 .5v.2M136.4 110.1a.95 .95 0 0 0 1.4 .9 .95 .95 0 0 0 .2-1.6 .95 .95 0 0 0-1.6 .5v.2M244.2 109.7v.9M34.7 120.8a.95 .95 0 0 0-1.3-.8 .95 .95 0 0 0-.3 1.6 .95 .95 0 0 0 1.6-.5v-.3M34.7 131.6a.95 .95 0 0 0-1.3-.9 .95 .95 0 0 0-.3 1.6 .95 .95 0 0 0 1.6-.5v-.2M136.4 131.6a.95 .95 0 0 1 1.4-.9 .95 .95 0 0 1 .2 1.6 .95 .95 0 0 1-1.6-.5v-.2M136.4 120.8a.95 .95 0 0 1 1.4-.8 .95 .95 0 0 1 .2 1.6 .95 .95 0 0 1-1.6-.5v-.3M244.2 132v-.9M244.2 121.3v-.9M34.7 142.3a.95 .95 0 0 0-1.3-.9 .95 .95 0 0 0-.3 1.6 .95 .95 0 0 0 1.6-.5v-.2"/>
<path d="M45.1 142.3a.95 .95 0 0 0-1.4-.9 .95 .95 0 0 0-.2 1.6 .95 .95 0 0 0 1.5-.5l.1-.2M55.4 142.3a.95 .95 0 0 0-1.3-.9 .95 .95 0 0 0-.2 1.6 .95 .95 0 0 0 1.5-.5v-.2M65.8 142.3a.95 .95 0 0 0-1.4-.9 .95 .95 0 0 0-.2 1.6 .95 .95 0 0 0 1.6-.5v-.2M76.1 142.3a.95 .95 0 0 0-1.3-.9 .95 .95 0 0 0-.2 1.6 .95 .95 0 0 0 1.5-.5v-.2M86.5 142.3a.95 .95 0 0 0-1.3-.9 .95 .95 0 0 0-.3 1.6 .95 .95 0 0 0 1.6-.5v-.2M95 142.3a.95 .95 0 0 1 1.3-.9 .95 .95 0 0 1 .2 1.6 .95 .95 0 0 1-1.5-.5v-.2M105.3 142.3a.95 .95 0 0 1 1.4-.9 .95 .95 0 0 1 .2 1.6 .95 .95 0 0 1-1.5-.5l-.1-.2M115.7 142.3a.95 .95 0 0 1 1.3-.9 .95 .95 0 0 1 .3 1.6 .95 .95 0 0 1-1.6-.5v-.2M126 142.3a.95 .95 0 0 1 1.4-.9 .95 .95 0 0 1 .2 1.6 .95 .95 0 0 1-1.5-.5l-.1-.2M136.4 142.3a.95 .95 0 0 1 1.4-.9 .95 .95 0 0 1 .2 1.6 .95 .95 0 0 1-1.6-.5v-.2M244.2 142.7v-.9"/>
</g>
<g fill="none" stroke="#000" stroke-width=".21" stroke-dasharray="1.3 .6" stroke-dashoffset=".6">
<path d="M19.2 36.2v2M19.9 38.2v-2M20.7 36.2v2M22.4 38.2v-2M30.2 36.2v2M30.9 38.2v-2M33.2 36.2v2M33.9 38.2v-2M37.2 36.2v2M37.9 38.2v-2M41.2 36.2v2M41.9 38.2v-2"/>
<path d="M45.2 36.2v2M45.9 38.2v-2M49.2 36.2v2M49.9 38.2v-2M53.2 36.2v2M53.9 38.2v-2M57.2 36.2v2M57.9 38.2v-2M61.2 36.2v2M61.9 38.2v-2M65.2 36.2v2M65.9 38.2v-2"/>
<path d="M69.2 36.2v2M69.9 38.2v-2M73.2 36.2v2M73.9 38.2v-2M77.2 36.2v2M77.9 38.2v-2M93.2 36.2v2M93.9 38.2v-2M97.2 36.2v2M97.9 38.2v-2M101.2 36.2v2M101.9 38.2v-2"/>
<path d="M105.2 36.2v2M105.9 38.2v-2M109.2 36.2v2M109.9 38.2v-2M113.2 36.2v2M113.9 38.2v-2M117.2 36.2v2M117.9 38.2v-2M121.2 36.2v2M121.9 38.2v-2M125.2 36.2v2M125.9 38.2v-2"/>
<path d="M129.2 36.2v2M129.9 38.2v-2M133.2 36.2v2M133.9 38.2v-2M137.2 36.2v2M137.9 38.2v-2M140.2 36.2v2M140.9 38.2v-2M148.7 36.2v2M150.4 38.2v-2M151.2 36.2v2M151.9 38.2v-2"/>
<path d="M242.7 90.8h2M242.7 86.3h2M242.7 85.8h2M244.7 90.1h-2M244.7 84.6h-2M244.7 85.1h-2M242.7 101.8h2M242.7 112.8h2M242.7 118.8h2M244.7 101.1h-2M244.7 112.1h-2M244.7 118.1h-2"/>
<path d="M242.7 129.8h2M244.7 129.1h-2M242.7 140.8h2M242.7 146.3h2M242.7 145.8h2M244.7 140.1h-2M244.7 144.6h-2M244.7 145.1h-2"/>
</g>
<g fill="none" stroke="#000" stroke-width=".21" stroke-dasharray="1.3 .6" stroke-dashoffset=".4">
<path d="M32.8 36.2l.5 .5M34.2 36.7l.5-.5M43.2 36.2l.5 .5M44.6 36.7l.5-.5M53.5 36.2l.5 .5M54.9 36.7l.5-.5M63.9 36.2l.5 .5M65.3 36.7l.5-.5M74.2 36.2l.5 .5M75.6 36.7l.5-.5M84.6 36.2l.5 .5M86 36.7l.5-.5"/>
<path d="M95 36.2l.5 .5M96.4 36.7l.5-.5M105.3 36.2l.5 .5M106.7 36.7l.5-.5M115.7 36.2l.5 .5M117.1 36.7l.5-.5M126 36.2l.5 .5M127.4 36.7l.5-.5M136.4 36.2l.5 .5M137.8 36.7l.5-.5M244.2 89.1l.5 .5M244.2 99.8l.5 .5"/>
<path d="M244.7 87.7l-.5 .5M244.7 98.4l-.5 .5M244.2 110.6l.5 .5M244.7 109.2l-.5 .5M244.7 119.9l-.5 .5M244.2 132l.5 .5M244.2 121.3l.5 .5M244.7 130.6l-.5 .5M244.2 142.7l.5 .5M244.7 141.3l-.5 .5"/>
</g>
<g fill="none" stroke="#000" stroke-width=".21" stroke-dasharray="1.3 .6" stroke-dashoffset=".8">
<path d="M33.3 36.7v1.5M34.2 38.2v-1.5M43.7 36.7v1.5M44.6 38.2v-1.5M54 36.7v1.5M54.9 38.2v-1.5M64.4 36.7v1.5M65.3 38.2v-1.5M74.7 36.7v1.5M75.6 38.2v-1.5M85.1 36.7v1.5M86 38.2v-1.5"/>
<path d="M95.5 36.7v1.5M96.4 38.2v-1.5M105.8 36.7v1.5M106.7 38.2v-1.5M116.2 36.7v1.5M117.1 38.2v-1.5M126.5 36.7v1.5M127.4 38.2v-1.5M136.9 36.7v1.5M137.8 38.2v-1.5M242.7 89.1h1.5M242.7 99.8h1.5"/>
<path d="M244.2 88.2h-1.5M244.2 98.9h-1.5M242.7 110.6h1.5M244.2 109.7h-1.5M242.7 121.3h1.5M242.7 132h1.5M244.2 120.4h-1.5M244.2 131.1h-1.5M242.7 142.7h1.5M244.2 141.8h-1.5"/>
</g>
<g font-size="7.8">
<text x="188.4" y="42.8">4.50 THRU</text>
<text x="244.1" y="42.8">9.50 X 90°</text>
</g>
<g font-size="7.5">
<text x="170.2" y="16.9">? M10x1.5 THRU ALL</text>
<text x="168.9" y="29.1">2 M4x 0.7 THRU ALL</text>
<text x="170.5" y="42.9">3</text>
</g>
<g font-size="4.7">
<text x="75.5" y="27.9">680.00</text>
<text x="80.8" y="69.9">2</text>
<text x="86.9" y="69.9">2</text>
<text x="93.7" y="69.9">2</text>
<text x="100.1" y="69.9">2</text>
<text x="106.2" y="69.9">2</text>
<text x="112" y="69.9">2</text>
<text x="118.1" y="69.9">2</text>
<text x="124.2" y="69.9">2</text>
<text x="130.1" y="69.9">2</text>
<text x="136.2" y="69.9">2</text>
<text x="142.1" y="69.9">2</text>
<text x="147.9" y="69.9">2</text>
<text x="165.2" y="70">?</text>
<text x="251.3" y="73.5">10.00</text>
<text x="159.2" y="88.1">2</text>
<text x="167.5" y="92.9">2</text>
<text x="43.1" y="100.4">As top right</text>
<text x="85.2" y="98.1">3</text>
<text x="94.3" y="98.1">3</text>
<text x="103.5" y="98.1">3</text>
<text x="112.8" y="98.1">3</text>
<text x="122.1" y="98.1">3</text>
<text x="131" y="98.1">3</text>
<text x="159.2" y="98.1">2</text>
<text x="43.1" y="104.9">quadrant</text>
<text x="127.7" y="104.9">3</text>
<text x="167.5" y="103.3">2</text>
<text x="127.7" y="112.8">3</text>
<text x="159.2" y="108.8">2</text>
<text x="167.5" y="115.1">2</text>
<text x="273.7" y="123.7" transform="rotate(-90 273.7 123.7)">340.00</text>
<text x="43.1" y="127.7">As top right</text>
<text x="100.1" y="127.7">As top right</text>
<text x="43.1" y="132.3">quadrant</text>
<text x="100.1" y="132.3">quadrant</text>
<text x="9.7" y="163.1">QUANTITY: 1</text>
<text x="149.1" y="202.9">A4</text>
</g>
<g font-size="4.2">
<text x="187.3" y="186">base_plate</text>
<text x="186.8" y="203">base_plate</text>
</g>
<text font-size="4" x="160.7" y="202.8">SCALE 1:5</text>
<g font-size="3.5">
<text x="9.7" y="172.4">FOR DETAILED PART GEOMETRY PLEASE SEE</text>
<text x="9.7" y="176.9">SUPPLIED 3D CAD FILE (OTHER FORMATS CAN</text>
<text x="9.7" y="181.5">BE SUPPLIED)</text>
<text x="9.7" y="190.5">FAQ CONTACT GAVIN WHITE</text>
<text x="9.7" y="195.1">E: G.WHITE19@IMPERIAL.AC.UK</text>
<text x="241.4" y="192.8">Department of</text>
<text x="241.4" y="196.3">Mechanical Engineering</text>
<text x="9.7" y="199.6">M: +44 7366869898</text>
</g>
<g font-size="3.3">
<text x="183" y="177.2">TITLE:</text>
<text x="183.1" y="195.7">DWG No.</text>
</g>
<g font-size="2.7">
<text x="148.1" y="176.7">MATERIAL:</text>
<text x="150.1" y="180.1">Alu Plate</text>
<text x="115.6" y="191">NAME</text>
<text x="136.3" y="190.8">DATE</text>
<text x="148.3" y="186.8">ALL DIMENSIONS</text>
<text x="148.3" y="189.8">ARE IN MILLIMETRES</text>
<text x="92.8" y="195.2">DRAWN</text>
<text x="107.9" y="195.7">G. WHITE</text>
<text x="133.3" y="195.6">06/01/21</text>
<text x="147.8" y="195.7">DO NOT SCALE DRAWING</text>
<text x="92.8" y="199.3">CHECKED</text>
<text x="92.8" y="203.6">APPROVED</text>
<text x="242" y="203">SHEET 1 OF 1</text>
</g>
<g font-size="2.4">
<text x="99.8" y="176">TOLERANCES</text>
<text x="92.6" y="180.8">X</text>
<text x="92.6" y="183.6">X.X</text>
<text x="98" y="180.8">=</text>
<text x="98.1" y="183.6">=</text>
<text x="101.8" y="180.8">0.5</text>
<text x="101.9" y="183.6">0.1</text>
<text x="92.6" y="186.4">X.XX =</text>
<text x="102" y="186.4">0.02</text>
</g>
<text font-size="2.4" fill="#808080" x="260.6" y="203">REVISION</text>
<g font-size="2.1">
<text x="107.6" y="178.6">ANGULAR</text>
<text x="120.5" y="178.6">1</text>
<text x="107.2" y="181.8">SURFACE FINISH</text>
<text x="107.2" y="183.9">MACHINED</text>
<text x="107.2" y="186">FACES</text>
<text x="117.8" y="186">Ra 6.3</text>
</g>
<text font-size="1.7" x="124.6" y="175.7">THIRD ANGLE PROJECTION</text>
</svg>
